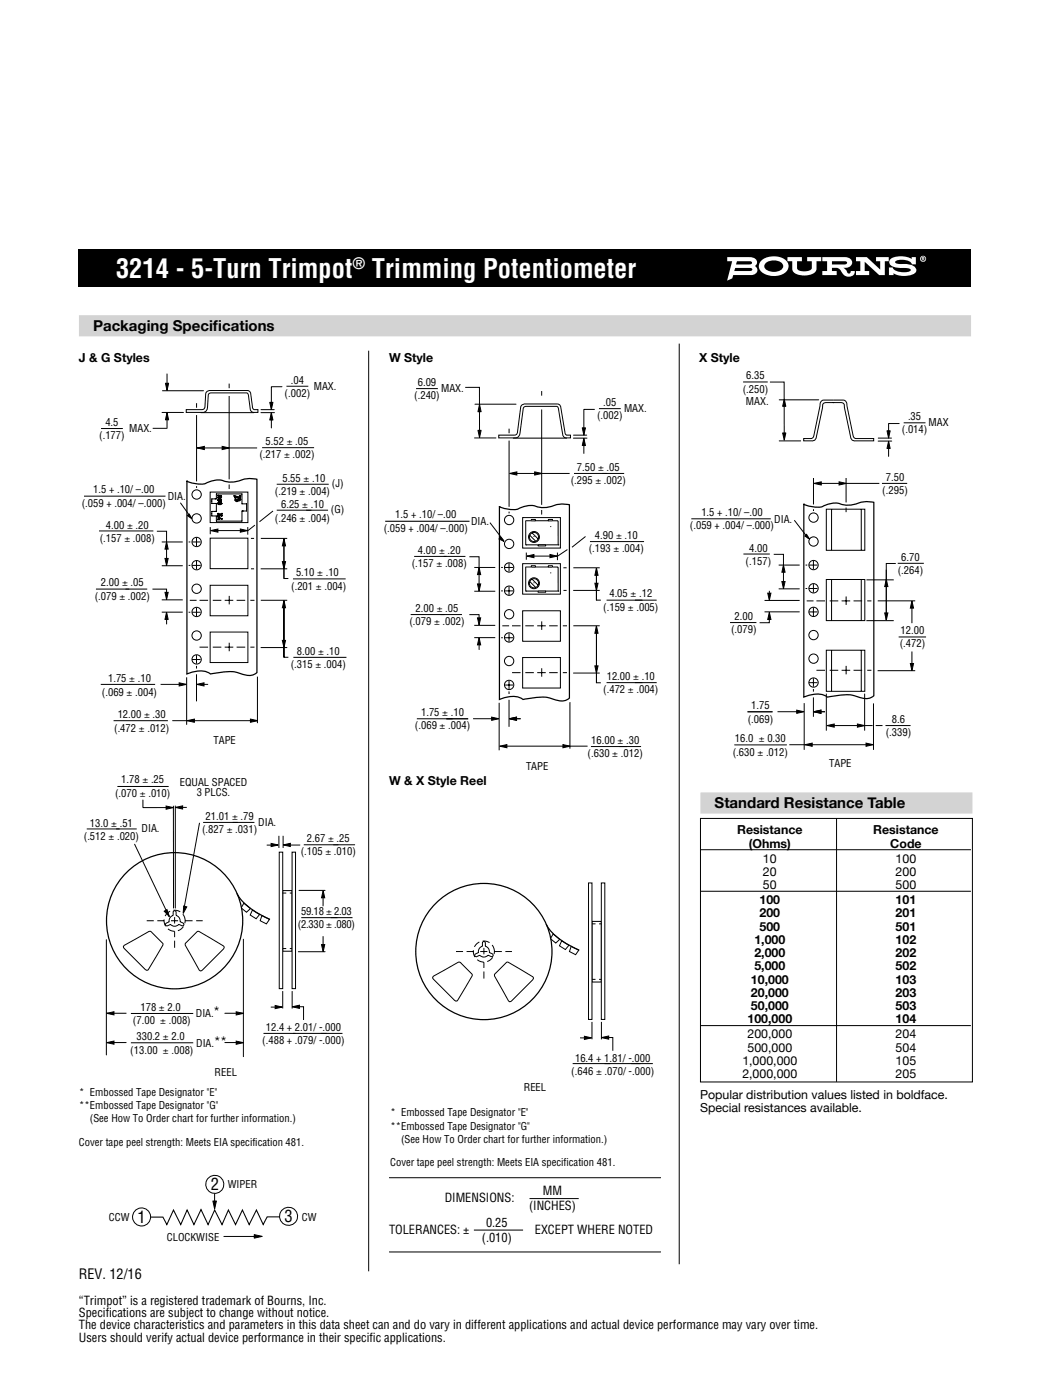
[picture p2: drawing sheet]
<svg xmlns="http://www.w3.org/2000/svg" width="210mm" height="279mm" viewBox="0 0 210 279" stroke-linecap="round" stroke-linejoin="round" font-family="sans-serif">
<path d="M15.7 49.7h178.1v7.5h-178.1z" fill="#000"/>
<g fill="#fff">
<path d="M15.7 69.8h54.3v3.6h-54.3z"/>
<path d="M77.6 69.8h54.3v3.6h-54.3z"/>
<path d="M139.5 69.8h54.3v3.6h-54.3z"/>
</g>
<path d="M56.4 177.7h1.9v12.1h-1.9zM48.7 180.2l1.3 1.1-.8 .8-1.1-.9z" fill="none" stroke="#000" stroke-width=".2"/>
<circle cx="34.8" cy="183.8" r="13.6" fill="#fff"/>
<g fill="none" stroke="#000" stroke-width=".25">
<path d="M47.3 178.3a8.4 8.4 0 0 0 3.7 3.7l2.9 1.5"/>
<circle cx="34.8" cy="183.8" r="13.6"/>
</g>
<path d="M24.8 188.7l3.6-2.1a2.31 2.31 0 0 1 1.7-.7l2.3 2.3 .1 .4-2.7 4.5-.4 .5-.4-.1-4.2-4.2-.2-.3zM34.1 183.8h1.4M34.7 181.8l.4 .1v.8a1.07 1.07 0 0 1 .8 1.2l.8 .4v.3l-.3 .2-.7-.3a1.09 1.09 0 0 1-1.7 0l-.7 .3-.3-.2 .1-.3 .7-.4a1.09 1.09 0 0 1 .8-1.2v-.7zM34.8 183v1.3M37.1 188.1l2.2-2.1 .4-.1 4.5 2.7 .5 .4-.1 .4-4.5 4.4-.3-.2-2.1-3.6a2.31 2.31 0 0 1-.7-1.7zM50.4 181.6l1.4 .9-.7 .9-1.2-.8zM52.3 182.7l1.5 .8-.6 .9-1.3-.6z" fill="none" stroke="#000" stroke-width=".2"/>
<g fill="none" stroke="#000" stroke-width=".2" stroke-dasharray="1.4 .7 1.4 .7 1.4 .7" stroke-linecap="butt">
<path d="M29.3 183.8h3.4M34.8 189.1v-3.2M37 183.8h3.4"/>
<circle cx="34.8" cy="183.8" r="2.1"/>
</g>
<g fill="#fff" stroke="#000" stroke-width=".2">
<path d="M55.7 170.1h.7v27.2h-.7z"/>
<path d="M58.3 170.1h.7v27.2h-.7z"/>
</g>
<path d="M56.4 178.2h1.9M56.4 189.3h1.9" fill="none" stroke="#000" stroke-width=".2" stroke-dasharray=".7 .7 .7 .7 .7 .7" stroke-linecap="butt"/>
<path d="M37.3 95.9a5 5 0 0 0 4.7 .2 4 4 0 0 1 3 0 6.6 6.6 0 0 0 3.9-.5l1.4-.1 1 .1v38.6a3.6 3.6 0 0 1-3.8 .1 14.3 14.3 0 0 0-5.5 .2 4.8 4.8 0 0 0-4.6 0h-.1zM99.7 101a5 5 0 0 0 4.7 .1 4 4 0 0 1 3 .1 6.6 6.6 0 0 0 3.9-.5l1.3-.1 1 .1v38.6a3.6 3.6 0 0 1-3.8 0 14.3 14.3 0 0 0-5.4 .3 4.8 4.8 0 0 0-4.6-.1l-.1 .1z" fill="none" stroke="#000" stroke-width=".25"/>
<g fill="none" stroke="#000" stroke-width=".2">
<path d="M32.4 78h8.2M33 76.5h.7l-.4 1.4zM33.3 74.6v3.3M45.7 76.6v.9M45.7 79v16.7M56.3 77.2h-2.1v4.5M92.8 77.3h2.9v8.9M108.1 78v1M30.5 85.5h2.8M32.3 82.3h4.3M33.3 82.4v3.1M33.3 82.4l.4 1.4h-.7z"/>
<path d="M37.2 81.8l3.4-.1 .3-.4 .1-2.7a.81 .81 0 0 1 .9-.7h7.4a.67 .67 0 0 1 .7 .6l.5 3 .2 .3h.8v.5h-.8l-.6-.3-.5-2.6a.81 .81 0 0 0-.3-1h-7.2l-.4 .1-.1 .3-.2 2.5-.2 .6-.3 .3-3.7 .1zM39.2 80.5v.9M39.2 82.8v13.3M39.2 97v.4M39.3 89.4l1.5-.3v.6zM39.5 89.4h11.8M40.1 82.4h10.6M41.9 98.2h7.6v6.1h-7.6zM43.2 98.6h5.1v2h.9v1.4h-.9v2h-5.1v-1h-.9v-.9h.9v-1.6h-.9v-.9h.9zM43.5 99.8h.1M43.5 99.8l.2 .2h.3M43.5 99.4h.1"/>
<path d="M43.5 98.8h.1M43.5 98.8v.6M43.5 99.4h.2M43.5 98.8h.2M43.7 99.9h.1M43.7 99.9v-.2h.3v.2M43.7 99.9h.3M43.7 99.4h.1M43.7 99h.1M43.7 99v.4M43.7 98.8l.4 .4M43.7 99.5h.1"/>
<path d="M43.7 99.5l.5 .1v.2l-.2 .2M43.7 99.5l-.2 .3M44 99.9h.1M44 99h.1M44 99v-.2l.2 .2-.1 .4-.4-.4M44 99l.1 .2M44.1 99.2h.1M44.3 89.1l1.5 .3-1.5 .3zM45.7 96.7v.9M46.7 98.9h.1M46.7 98.9l1.1 .3M46.7 98.9v.2"/>
<path d="M46.7 99.1h.1M46.7 99.1l.2 .1M46.9 99.2h.1M46.9 99.8h.1M46.9 99.2v.6M47.1 99.2h.1M47.1 99.7h.1M47.1 99.2l.3 .1M47.1 99.2v.5M47.4 99.7l-.1 .2-.2-.1M47.4 99.7h.1M47.4 99.3h.1"/>
<path d="M47.4 99.3v.4M47.6 99.3h.1M47.6 99.3l.2 .1v.3h-.2M47.6 99.3v.4M47.8 98.9h.1M47.8 99.2h.1M47.8 98.9l.2 .1M47.8 98.9v.3M48 99.7h.1M48 99h.1M48 99.7l-.2 .2h-.2l-.3 .2h-.2l-.2-.3M48 99v.7"/>
<path d="M52.1 82.4h2.7M52.1 81.8h2.6M53.8 80.3h.7l-.3 1.4zM54.2 82.4l.3 1.4h-.7zM54.2 82.5v2.9M94.7 87.4h4.3M94.8 80.7h8.2M95.4 85.9h.6l-.3 1.4zM95.7 80.7l.3 1.5h-.6zM101.6 85.5v1M101.6 87.9v13.3M101.7 94.5l1.4-.3v.6z"/>
<path d="M101.8 94.5h11.9M102.4 87.4h10.7M104.1 80.9l.6-.3h6.5a.67 .67 0 0 1 .7 .6l.9 5.4 .3 .2h.7v.6l-1.1-.1-.4-.4-.8-4.8a.87 .87 0 0 0-.4-1h-6.1l-.4 .1-.2 .3-.6 4.9-.2 .6-.6 .4h-3.5v-.6h3.1l.6-.2zM106.7 94.2l1.4 .3-1.4 .3zM108.1 81.7v19.1M114.4 87.4h2.7M114.5 86.8h2.6M116.2 85.4h.6l-.3 1.4zM116.5 87.5l.3 1.4h-.6zM116.5 87.6v2.9M118.6 81.7h-2.1v5.1M30.4 117.6h2.8v1.3"/>
<path d="M31.3 106h1.9v6.2M32.3 112.9h4.2M32.3 108.2h4.2M32.3 119.7h4.2M32.9 111.4h.7l-.4 1.5zM32.9 118.2h.7l-.4 1.5zM33.2 108.1l.4 1.5h-.7zM36 100.3l2.3 3.2M37.4 102.9l.4-.3 .5 .9zM37.6 108.2h.4M37.6 112.8h.4M37.9 119.8h1.3"/>
<path d="M38.3 108.2h1.7M38.3 112.8h1.7M39.2 107.3v1.7M39.2 112v1.6M39.8 119.8h1.7M41.9 116.8h7.6v6.1h-7.6zM41.9 107.4h7.6v6.1h-7.6zM42 105.2v1.4M42 105.9l1.5-.3v.6zM42.5 119.8h1.7M43.1 105.9h5.4M43.5 103.1h.1"/>
<path d="M43.5 103.6h.1M43.5 103h.1M43.5 102.9h.1M43.5 102.6h.1M43.5 102.5h.1M43.5 100.4h.1M43.5 100.5h.1M43.5 100.4l.2-.2v.3M43.5 103h.7M43.5 103.6h.2M43.5 103.1l.7 .4M43.5 100.4v.1"/>
<path d="M43.5 102.5v.1M43.5 102.9v.1M43.5 103.1v.5M43.5 102.9h.3M43.5 102.6l.3 .2M43.5 102.5l.4 .2M43.7 103.6h.1M43.7 103.3h.1M43.7 100.5h.1M43.7 103.3v.3M43.7 103.3l.5 .3M43.8 102.9h.1"/>
<path d="M43.8 102.8h.1M43.8 100.4h.1M43.8 100.4l-.1 .1M43.8 102.8v.1M43.9 102.7h.1M43.9 102.8h.1M43.9 102.9h.1M43.9 100.4h.1M43.9 100.5h.1M43.9 102.9h.3M43.9 100.4v.1M43.9 102.8v.1"/>
<path d="M44 100h.1M44.1 100.4h.1M44.1 100.4l-.1-.2 .2 .3M44.1 100.4l-.1 .1h-.1M44.2 103.6h.1M44.2 103.5h.1M44.2 102.9h.1M44.2 103h.1M44.2 102.5h.1M44.2 102.6h.1M44.2 100.5h.1M44.2 100.5a.5 .5 0 0 1-.7 0"/>
<path d="M44.2 102.5v.1M44.2 102.9v.1M44.2 103.5v.1M44.2 102.5l-.3 .2M44.2 102.6l-.3 .2M44.8 119.8h1.8M45.7 118.9v1.7M47.2 119.8h1.7M48 105.6l1.4 .3-1.4 .3zM49.4 105.2v1.5M50 119.8h.8M50.1 107.4h.6"/>
<path d="M50.1 113.5h.6M50.9 104.8l-1.4 1.1M52 113.5h5.3M52 119.8h5.3M52 107.4h5.3M54.5 102l-2.7 2.1M56.4 112.1h.6l-.3 1.4zM56.7 115.5v-8v8h.8M56.7 119.9l.3 1.4h-.6zM56.7 107.5l.3 1.4h-.6zM76.9 104h16.8zM76.9 104h16.8"/>
<path d="M93.7 111.1h1.9v6.2M94.7 118h4.1M94.7 113.2h4.1M95.3 116.5h.6l-.3 1.5zM95.6 113.2l.3 1.5h-.6zM97.8 104.3l2.8 3.6M99.9 107.2l.7 .8-1-.4zM100 113.2h.4M100 117.9h.4M100.7 113.3h1.7M100.7 117.9h1.7M101.6 112.4v1.7"/>
<path d="M101.6 117v1.7M101.6 102.1v.4M104.3 112.5h7.5v6.1h-7.5zM104.3 103.3h7.5v6.1h-7.5zM104.9 104v4.7M104.9 113.2v4.8M104.9 103.9h1.1v-.2h.8v.2h2.6v-.2h.9v.2h1.1v4.8M104.9 113.2h1.1v-.3h.8v.3h2.6v-.3h.9v.3h1.1v4.7M104.9 108.7h.1M104.9 118h.1M104.9 118h6.5M104.9 108.7h6.5"/>
<path d="M105 110.3v1.4M105.1 111l1.5-.3v.6zM105.7 106.8l1.2 1.2M105.7 116.1l1.2 1.1M106 104h.8M106 113.2h.8M106.2 111h4.1M106.2 106.4l1.2 1.2M106.2 115.6l1.2 1.2M106.6 107v.2M106.6 116.2v.2M107.3 109h1.6"/>
<path d="M107.3 118.2h1.6M107.4 108.7v.3M107.4 117.9v.3M108.1 101.8v.9M108.9 108.7v.2M108.9 117.9v.3M109.4 104h.8M109.4 113.2h.8M109.8 110.7l1.4 .3-1.4 .3zM109.8 105.1h.1M109.8 114.3h.1M111.2 110.3v1.5"/>
<path d="M111.4 108.7h.1M111.4 118h.1M112.4 113.3h.7M112.5 117.8h.6M113.2 109.7l-1.9 1.3M114.4 117.8h5.3M114.4 113.3h5.3M116.9 107.1l-2.8 2.1M118.7 116.4h.7l-.4 1.4zM119 119.8v-6.4v6.4h.9M119 113.4l.4 1.4h-.7zM32 136.6h5.1"/>
<path d="M32.3 122.2h4.2M33.2 122.2l.4 1.4h-.7zM33.3 123.3v1.3M35.8 136.3l1.4 .3-1.4 .3zM37.3 135.2v9.5M37.6 122.2h.4M38.3 122.2h1.7M38.3 131.6h1.7M39.2 121.3v1.7M39.2 130.7v1.7M39.2 132.9v.5M39.2 134.6v5.4"/>
<path d="M39.3 136.6l1.4-.3v.6zM39.4 136.6h2.1M39.8 129.2h1.7M41.9 126.1h7.6v6.1h-7.6zM42.5 129.2h1.7M44.8 129.2h1.8M45.7 128.3v1.7M47.2 129.2h1.7M50 129.2h.8M51.4 135v9.3M52 129.2h5.3M56.4 127.8h.6l-.3 1.4z"/>
<path d="M56.7 131.2v-11.4v11.4h.8M93.7 122.7h1.9v1.3M94.7 127.3h4.1M94.7 124.8h4.1M95.3 123.3h.6l-.3 1.4zM95.6 127.3l.3 1.4h-.6zM95.6 128.4v1.3M100 127.3h.4M100.2 124.9h1.4M100.7 127.3h1.7M100.7 136.7h1.7M101.6 126.4v1.7"/>
<path d="M101.6 135.8v1.7M101.6 138v.5M101.6 139.7v5.4M102.2 134.2h1.7M102.2 124.9h1.7M104.3 131.2h7.5v6.1h-7.5zM104.3 121.9h7.5v6.1h-7.5zM104.8 134.2h1.7M104.8 124.9h1.7M107.2 134.2h1.7M107.2 124.9h1.7M108.1 124v1.7"/>
<path d="M108.1 133.4v1.7M109.6 134.2h1.7M109.6 124.9h1.7M112.3 134.2h.9M112.3 124.9h.9M114.4 134.3h5.3M114.4 124.9h5.3M118.7 132.9h.7l-.4 1.4zM119 136.3v-11.4v11.4h.9M119 124.9l.4 1.5h-.7zM28.5 159.7v1.5h6M34.4 143.8h17"/>
<path d="M37.4 143.8l1.4-.3v.6zM50 143.5l1.4 .3-1.4 .3zM89.1 143.4h4.3M94.4 143.4h5M98.1 143.1l1.5 .3-1.5 .4zM99.6 140.3v9.4M99.7 148.9l1.5-.3v.6zM100.3 148.9h17M101.6 143.4l1.5-.3v.7zM101.8 143.4h2.1M112.3 148.6l1.5 .3-1.5 .3zM113.7 140.1v9.3"/>
<path d="M26.9 168.5l6.8 14.4M33.2 160.9l1.4 .3-1.4 .3zM34.6 160.9v20.3M35 160.8v20.4M35 161.1l1.4-.3v.7zM37.2 161.1h-2.1M39.8 164.2l-3.2 17.9M53.2 168.7h2.1M54.1 168.3l1.4 .3-1.4 .4zM55.7 166.8v2.4M56.5 166.8v2.4M56.5 168.6l1.4-.3v.6z"/>
<path d="M56.6 168.6h3.3M59.7 177.7h5.2M64.5 179v1.8M64.5 177.7l.3 1.5h-.6zM21.2 187.5v23M32.8 181.9l.5-.4 .5 1.4zM36.7 180.8l.6 .2-.7 1.3zM48.6 187.4v23.5M56.4 197.8v3.5M58.3 197.8v3.5M59.5 189.9h5.4M64.2 188.5h.6l-.3 1.5z"/>
<path d="M64.5 186.9v2.2M110.4 186.4l1.3 1.1-.8 .7-1.1-.9zM118.1 183.9h1.9v12.1h-1.9zM21.3 202.2l1.4-.3v.6zM21.3 208.1l1.4-.3v.6zM21.3 202.2h3.9M21.3 208.1h3.9M44.9 202.2h3.6M44.9 208.1h3.6M47.1 201.9l1.5 .3-1.5 .4zM47.1 207.8l1.5 .3-1.5 .3zM54 201h2.2"/>
<path d="M54.9 200.7l1.5 .3-1.5 .3zM58.3 200.9l1.5-.3v.6zM58.5 200.9h2.1v2.7"/>
<circle cx="39.2" cy="98.7" r=".93"/>
<circle cx="39.2" cy="108.2" r=".93"/>
<circle cx="39.2" cy="112.8" r=".93"/>
<circle cx="39.2" cy="103.5" r=".93"/>
<circle cx="39.2" cy="117.5" r=".93"/>
<circle cx="101.6" cy="103.8" r=".93"/>
<circle cx="101.6" cy="108.6" r=".93"/>
<circle cx="101.6" cy="117.9" r=".93"/>
<circle cx="101.6" cy="113.3" r=".93"/>
<circle cx="106.6" cy="116.4" r="1.09"/>
<circle cx="106.6" cy="107.2" r="1.09"/>
<circle cx="106.6" cy="107.2" r=".92"/>
<circle cx="106.6" cy="116.4" r=".92"/>
<circle cx="39.2" cy="122.1" r=".93"/>
<circle cx="39.2" cy="131.6" r=".93"/>
<circle cx="39.2" cy="126.8" r=".93"/>
<circle cx="101.6" cy="131.9" r=".93"/>
<circle cx="101.6" cy="136.7" r=".93"/>
<circle cx="101.6" cy="122.6" r=".93"/>
<circle cx="101.6" cy="127.2" r=".93"/>
</g>
<g fill="#000">
<path d="M33 76.5h.7l-.4 1.4zM33.3 82.4l.4 1.4h-.7zM39.3 89.4l1.5-.3v.6zM44.3 89.1l1.5 .3-1.5 .3zM53.8 80.3h.7l-.3 1.4zM54.2 82.4l.3 1.4h-.7zM95.7 80.7l.3 1.5h-.6zM95.4 85.9h.6l-.3 1.4zM101.7 94.5l1.4-.3v.6zM106.7 94.2l1.4 .3-1.4 .3zM116.2 85.4h.6l-.3 1.4zM116.5 87.5l.3 1.4h-.6z"/>
<path d="M32.9 111.4h.7l-.4 1.5zM32.9 118.2h.7l-.4 1.5zM33.2 108.1l.4 1.5h-.7zM37.4 102.9l.4-.3 .5 .9zM42 105.9l1.5-.3v.6zM48 105.6l1.4 .3-1.4 .3zM56.4 112.1h.6l-.3 1.4zM56.7 107.5l.3 1.4h-.6zM95.3 116.5h.6l-.3 1.5zM95.6 113.2l.3 1.5h-.6zM99.9 107.2l.7 .8-1-.4zM105.1 111l1.5-.3v.6z"/>
<path d="M109.8 110.7l1.4 .3-1.4 .3zM118.7 116.4h.7l-.4 1.4zM119 113.4l.4 1.4h-.7zM33.2 122.2l.4 1.4h-.7zM35.8 136.3l1.4 .3-1.4 .3zM39.3 136.6l1.4-.3v.6zM56.4 127.8h.6l-.3 1.4zM56.7 119.9l.3 1.4h-.6zM95.3 123.3h.6l-.3 1.4zM95.6 127.3l.3 1.4h-.6zM118.7 132.9h.7l-.4 1.4zM119 124.9l.4 1.5h-.7z"/>
<path d="M37.4 143.8l1.4-.3v.6zM50 143.5l1.4 .3-1.4 .3zM98.1 143.1l1.5 .3-1.5 .4zM99.7 148.9l1.5-.3v.6zM101.6 143.4l1.5-.3v.7zM112.3 148.6l1.5 .3-1.5 .3zM33.2 160.9l1.4 .3-1.4 .3zM35 161.1l1.4-.3v.7zM54.1 168.3l1.4 .3-1.4 .4zM56.5 168.6l1.4-.3v.6zM64.5 177.7l.3 1.5h-.6zM32.8 181.9l.5-.4 .5 1.4z"/>
<path d="M36.7 180.8l.6 .2-.7 1.3zM64.2 188.5h.6l-.3 1.5zM21.3 202.2l1.4-.3v.6zM21.3 208.1l1.4-.3v.6zM47.1 201.9l1.5 .3-1.5 .4zM47.1 207.8l1.5 .3-1.5 .3zM54.9 200.7l1.5 .3-1.5 .3zM58.3 200.9l1.5-.3v.6z"/>
</g>
<g fill="#000" stroke="#000" stroke-width=".2">
<path d="M57.2 77.1h4.3zM83 77.6h4.4zM16.8 99h16.2zM20.2 85.5h4.3zM52.3 89.3h10.4zM55.2 96.6h10.4zM114.6 94.5h6.5zM119.5 81.6h4.4zM120.2 94.5h4.4zM19.1 117.6h6.7zM19.8 106h10.8zM25 117.6h4.4z"/>
<path d="M55.2 101.8h6.9zM58.5 115.5h10.5zM61.1 101.8h4.4zM82.7 111h6.4zM88.5 111h4.4zM117.7 108.1h10.8zM121.1 119.8h7.1zM126.7 119.8h4.4zM20.1 136.6h10.9zM58.5 131.2h10.6zM82 122.6h6.8zM87.8 122.6h4.4z"/>
<path d="M121.1 136.2h7.1zM126.7 136.2h4.4zM22.7 143.8h10.8zM23.4 157h6.7zM29.3 157h4.4zM83.2 143.4h7.2zM117.9 149h7.2zM123.6 149h4.3zM17.3 165.4h6.6zM23.2 165.4h4.1zM40.5 164.1h6.9zM46.4 164.1h4.4z"/>
<path d="M60.6 168.6h6.9zM66.5 168.6h4.4zM60.1 183.1h7.3zM66 183.1h4.4zM26.1 202.3h12.5zM26.1 208.1h12.5zM52.6 206.2h6.4zM58.5 206.2h6.7zM64 206.2h4.4z"/>
</g>
<circle cx="96.6" cy="189.9" r="13.6" fill="#fff"/>
<g fill="none" stroke="#000" stroke-width=".25">
<path d="M109 184.4a8.4 8.4 0 0 0 3.7 3.7l2.9 1.5"/>
<circle cx="96.6" cy="189.9" r="13.6"/>
</g>
<path d="M86.5 194.8l3.7-2a2.3 2.3 0 0 1 1.6-.7l2.3 2.3 .1 .3-2.6 4.6-.5 .5-.4-.2-4.2-4.2-.2-.2zM95.8 189.9h1.5M96.4 187.9l.4 .1 .1 .8a1.07 1.07 0 0 1 .7 1.3l.8 .4v.3l-.2 .1-.8-.3a1.09 1.09 0 0 1-1.6 0l-.8 .3-.2-.1v-.3l.7-.5a1.09 1.09 0 0 1 .8-1.2v-.6zM96.6 189.2v1.3M98.8 194.3l2.2-2.2 .4-.1 4.5 2.7 .6 .5-.2 .4-4.5 4.3-.3-.1-2.1-3.7a2.31 2.31 0 0 1-.7-1.7zM112.1 187.8l1.4 .9-.7 .8-1.1-.7zM114 188.9l1.5 .7-.6 .9-1.3-.6z" fill="none" stroke="#000" stroke-width=".2"/>
<g fill="none" stroke="#000" stroke-width=".2" stroke-dasharray="1.4 .7 1.4 .7 1.4 .7" stroke-linecap="butt">
<path d="M91 189.9h3.4M96.6 195.3v-3.3M98.7 189.9h3.5"/>
<circle cx="96.6" cy="189.9" r="2.1"/>
</g>
<g fill="#fff" stroke="#000" stroke-width=".2">
<path d="M117.5 176.2h.6v27.3h-.6z"/>
<path d="M120 176.2h.7v27.3h-.7z"/>
</g>
<path d="M118.1 195.5h1.9M118.1 184.4h1.9" fill="none" stroke="#000" stroke-width=".2" stroke-dasharray=".7 .7 .7 .7 .7 .7" stroke-linecap="butt"/>
<g fill="none" stroke="#000" stroke-width=".2">
<path d="M153.7 76.3l2.8-.1v10.6M155.5 79.8h7.9M156.5 79.6l.3 1.5h-.6zM155.5 88h4.3M156.2 86.4h.6l-.3 1.4zM162.3 95.4v5.3M162.5 96.5l1.4-.3v.6zM162.6 96.5h12.9M166.2 80.3h1.5l.7 .3 1.3 6.5 .4 .8 .4 .1h3.9v-.5h-3.5a.64 .64 0 0 1-.7-.6l-1.2-6.4a.83 .83 0 0 0-.7-.7h-3.9a1.02 1.02 0 0 0-.8 1.2l-1.2 5.9a.64 .64 0 0 1-.6 .6h-1.4v.5h1.9l.5-.4 1.5-7 .6-.3h1.5M167.5 96.2l1.4 .3-1.4 .3zM168.9 95.4v4.9M175.3 88h2.7"/>
<path d="M175.3 87.4h2.6M177 86h.7l-.4 1.4zM177.3 88.1l.4 1.4h-.7zM177.3 88.2v2.9M179.5 84.5h-2.2v2.9M152.6 119.8h7M153.2 118.4h.7l-.4 1.4zM153.5 117.9v1.3M154.4 110.6h2v6.2M155.4 117.5h4.2M155.4 112.8h4.2M156 116.1h.7l-.3 1.4z"/>
<path d="M156.4 112.8l.3 1.4h-.7zM158.5 103.8l2.8 3.7M160.6 107l.4-.4 .6 1zM160.8 112.8h.3M160.8 117.4h.3M161 119.9h1.4M161.4 112.8h1.7M161.4 117.4h1.7M162.3 111.9v1.7M162.3 116.6v1.7M162.3 101.6v.4M162.9 119.9h1.7"/>
<path d="M164.9 101.6h7.7v8.2h-7.7zM164.9 115.7h7.7v8.2h-7.7zM165.6 119.9h1.7M166 101.6v8.2M166 115.6v8.2M168 119.9h1.7M168.9 101.3v.9M168.9 119v1.7M170.3 119.9h1.8M171.9 101.6v8.2M171.9 115.6v8.2M172.9 115.7h5.5"/>
<path d="M173.1 119.9h.8M175.2 119.9h7.5M176.9 115.6l.3 1.5h-.6zM178.8 112.5h-1.9v11.3v-10.1M182 119.9l.3 1.5h-.6zM152.6 122.1h7M153.5 122.9v1.4h-1.9M153.5 122.2l.4 1.4h-.7zM161.4 122.1h1.7M161.4 136.2h1.7M162.3 137.5v.5M162.3 139.2v3.8"/>
<path d="M162.3 121.2v1.7M162.3 135.4v1.7M162.9 133.8h1.7M164.9 129.8h7.7v8.2h-7.7zM164.9 138.4v7.4M165.6 133.8h1.7M166 129.8v8.1M168 133.8h1.7M168.9 132.9v1.7M170.3 133.8h1.8M171.9 129.8v8.1M172.6 138.4v7.4"/>
<path d="M172.9 123.9h5.5M173.1 133.8h.8M175.1 133.9h7.6M176.6 122.3h.6l-.3 1.5zM181.7 132.4h.6l-.3 1.5zM182 120.4v4M182 130v3M149.2 142.1h5M155.2 142h5M157.5 148.6h15.9M159 141.7l1.4 .3-1.4 .4zM160.5 140.3v9.4"/>
<path d="M160.7 148.6l1.4-.3v.6zM162.4 142l1.4-.3v.7zM162.5 142h2.2M165 144.8l1.5-.3v.6zM165.8 144.8h8.4M171.1 144.5l1.5 .3-1.5 .3zM172.8 148.3l1.5 .3-1.5 .3zM174.3 140.4v9.3M174.8 144.8h1.3M115.8 207.1h2.1M116.6 206.8l1.5 .3-1.5 .3zM118.1 203.9v3.5"/>
<path d="M120 203.9v3.5M120 207.1l1.5-.3v.6zM120.2 207.1h2.1v2.6"/>
<circle cx="162.4" cy="112.8" r=".93"/>
<circle cx="162.4" cy="117.4" r=".93"/>
<circle cx="162.4" cy="103.3" r=".93"/>
<circle cx="162.4" cy="108.1" r=".93"/>
<circle cx="162.4" cy="126.7" r=".93"/>
<circle cx="162.4" cy="131.4" r=".93"/>
<circle cx="162.4" cy="136.2" r=".93"/>
<circle cx="162.4" cy="122.1" r=".93"/>
</g>
<g fill="#000">
<path d="M156.5 79.6l.3 1.5h-.6zM156.2 86.4h.6l-.3 1.4zM162.5 96.5l1.4-.3v.6zM167.5 96.2l1.4 .3-1.4 .3zM177 86h.7l-.4 1.4zM177.3 88.1l.4 1.4h-.7zM153.2 118.4h.7l-.4 1.4zM156 116.1h.7l-.3 1.4zM156.4 112.8l.3 1.4h-.7zM160.6 107l.4-.4 .6 1zM176.9 115.6l.3 1.5h-.6zM153.5 122.2l.4 1.4h-.7z"/>
<path d="M176.6 122.3h.6l-.3 1.5zM181.7 132.4h.6l-.3 1.5zM182 119.9l.3 1.5h-.6zM159 141.7l1.4 .3-1.4 .4zM160.7 148.6l1.4-.3v.6zM162.4 142l1.4-.3v.7zM165 144.8l1.5-.3v.6zM171.1 144.5l1.5 .3-1.5 .3zM172.8 148.3l1.5 .3-1.5 .3zM116.6 206.8l1.5 .3-1.5 .3zM120 207.1l1.5-.3v.6z"/>
</g>
<g fill="#000" stroke="#000" stroke-width=".2">
<path d="M148.3 76.2h4.9zM176 96.5h5.1zM180.4 84.4h4.3zM138 103.5h15.8zM148.4 110.6h5.2zM179.2 112.4h5.2zM145.7 124.2h5.3zM179.3 127.1h5.5zM146.6 148.7h10.4zM176.7 144.8h5zM114.3 212.3h7.5zM120.6 212.3h7.2z"/>
<path d="M125.9 212.3h4.4z"/>
</g>
<path d="M160.4 100.5a5 5 0 0 0 4.7 .2 4 4 0 0 1 3 0 6.6 6.6 0 0 0 4-.5l1.3-.1 1 .2v38.5a3.6 3.6 0 0 1-3.8 .1 14.3 14.3 0 0 0-5.5 .2 4.8 4.8 0 0 0-4.5 0h-.2z" fill="none" stroke="#000" stroke-width=".25"/>
<path d="M56 242.9h-2.7l-.8 1.5-1.3-2.9-1.5 2.9-1.3-2.9-1.4 2.9-1.4-2.9-1.3 2.9-1.5-2.9-1.3 2.9-1.4-3-1.4 3-1.4-2.9-1.2 2.9-1.5-2.9-1.3 2.9-.8-1.5h-2.7" fill="none" stroke="#000" stroke-width=".21"/>
<circle cx="28.3" cy="242.9" r="1.8" fill="#fff"/>
<circle cx="28.3" cy="242.9" r="1.8" fill="none" stroke="#000" stroke-width=".2"/>
<circle cx="57.6" cy="242.7" r="1.8" fill="#fff"/>
<g fill="none" stroke="#000" stroke-width=".2">
<path d="M42.5 239.7h.7l-.4 1.6zM42.8 237.8v3.1M44.7 246.8h7.3M50.7 246.4l1.6 .3-1.6 .4z"/>
<circle cx="57.6" cy="242.7" r="1.8"/>
</g>
<path d="M42.5 239.7h.7l-.4 1.6zM50.7 246.4l1.6 .3-1.6 .4z" fill="#000"/>
<circle cx="42.9" cy="236.4" r="1.8" fill="#fff"/>
<g fill="none" stroke="#000" stroke-width=".2">
<path d="M139.8 163.3h54.3v52.6h-54.3zM139.9 169.6h53.9M139.9 177.9h53.9M167 163.3v52.6M139.9 204.7h53.9M77.6 235h54.3M105.7 239.2h9.8M77.6 249.9h54.3M94.6 245.5h9.8"/>
<circle cx="42.9" cy="236.4" r="1.8"/>
</g>
<path d="M139.8 160.3h54.3" fill="none" stroke="#d1d3d4" stroke-width="4.2" stroke-linecap="butt"/>
<g fill="#fff">
<path d="M77.6 154.2h54.3v3.5h-54.3z"/>
<path d="M157.2 51.3h2.8v.8h-.9v1.4a1.59 1.59 0 0 0 1.8 .6 1.04 1.04 0 0 0 1.1-.6v-1.4h-.9v-.8h2.8v.8h-.9v1.5a2.1 2.1 0 0 1-2.4 1.4 2.91 2.91 0 0 1-2.4-.9l-.1-2h-.9z"/>
<path d="M170.8 51.3h2.2l2.7 2.5v-1.7h-.9v-.8h2.6v.8h-.8v2.8h-1.1l-2.9-2.7v1.9h.9v.8h-2.7v-.8h.9v-2h-.9z"/>
<path d="M177.9 51.6a4.5 4.5 0 0 1 4 .1v-.4h.9v1.5h-.8a2.21 2.21 0 0 0-2.7-.9l-.6 .3v.2l.5 .3h1a2.68 2.68 0 0 1 2.6 .9 .91 .91 0 0 1-.8 1.2 4.4 4.4 0 0 1-3.7-.3v.4h-.9v-1.5h.8a2.17 2.17 0 0 0 2.2 .9l1.1-.1 .3-.3a2.62 2.62 0 0 0-2.3-.4 2.54 2.54 0 0 1-1.9-.8l-.1-.4 .1-.4z"/>
<path d="M184.1 51.4v.2h.2v-.1zM184 51.3l.4 .1v.3l.1 .3h-.2l-.1-.3-.1 .3h-.1zM183.8 51.6a.47 .47 0 0 0 .9 0 .47 .47 0 0 0-.9 0zM183.6 51.7a.61 .61 0 0 1 1.2 0 .61 .61 0 0 1-1.2 0z"/>
<path d="M146.7 53.5h3h.3l.1 .3-.1 .2-.5 .1h-3zM147.1 52.1h2.6l.4 .3-.2 .3-.4 .1h-2.6zM145.1 51.3v.8h1l-1 3.9 1-.4 .2-.7h3.6a.99 .99 0 0 0 1.2-.6 .99 .99 0 0 0-.4-1.2 .93 .93 0 0 0 .4-1.1 .93 .93 0 0 0-.9-.6z"/>
<path d="M152.9 52.5a2.59 2.59 0 0 1 3.3 .3 1.1 1.1 0 0 1-1.2 1.4 2 2 0 0 1-2.5-1.1zM152 51.9a1.58 1.58 0 0 0-.5 1.6 1.58 1.58 0 0 0 1.1 1.2 3.8 3.8 0 0 0 4.5-.7 1.72 1.72 0 0 0-1.3-2.6 4.2 4.2 0 0 0-3.8 .5z"/>
<path d="M166 52.1h2.6l.5 .3-.2 .3-.4 .1h-2.5zM164.1 51.3v.8h1v2h-1v.8h2.9v-.8h-1v-.6a1.55 1.55 0 0 1 2 .9 1.42 1.42 0 0 0 1.3 .8 1.42 1.42 0 0 0 1.3-.7v-.4h-.8l-.1 .3-.2 .2a.59 .59 0 0 1-.6-.6l-.6-.6a1.27 1.27 0 0 0 1.7-1.3 1.39 1.39 0 0 0-1.4-.8z"/>
</g>
<path d="M15.7 65h178.1" fill="none" stroke="#d1d3d4" stroke-width="4.2" stroke-linecap="butt"/>
<path d="M73.6 70v183.7M135.6 68.6v183.7" fill="none" stroke="#000" stroke-width=".2"/>
<g font-size="5.3" fill="#fff">
<text x="23.2" y="55.5">3214 - 5-Turn Trimpot</text>
<text x="74.2" y="55.5">Trimming Potentiometer</text>
</g>
<g font-size="3.3">
<text x="42.1" y="237.6">2</text>
<text x="27.4" y="244.1">1</text>
<text x="56.8" y="243.9">3</text>
</g>
<text font-size="3.1" fill="#fff" x="70.3" y="53.7">®</text>
<g font-size="3">
<text x="18.6" y="66.1">Packaging Specif</text>
<text x="42.5" y="66.1">ications</text>
<text x="142.6" y="161.3">Standard Resistance Table</text>
</g>
<g font-size="2.8">
<text x="42.6" y="203">*</text>
<text x="42.6" y="208.9">**</text>
<text x="15.7" y="255.2">REV. 12/16</text>
</g>
<g font-size="2.5">
<text x="15.7" y="72.3">J &amp; G Styles</text>
<text x="77.6" y="72.3">W Style</text>
<text x="139.5" y="72.3">X Style</text>
<text x="77.6" y="156.6">W &amp; X Style Reel</text>
<text x="147.1" y="166.5">Resistance</text>
<text x="174.3" y="166.5">Resistance</text>
<text x="149.4" y="169.1">(Ohms)</text>
<text x="152.3" y="172.1">10</text>
<text x="177.7" y="169.1">Code</text>
<text x="178.7" y="172.1">100</text>
<text x="152.3" y="174.8">20</text>
<text x="152.3" y="177.4">50</text>
<text x="178.7" y="174.8">200</text>
<text x="178.7" y="177.4">500</text>
<text x="151.6" y="180.4">100</text>
<text x="151.6" y="183.1">200</text>
<text x="151.6" y="185.7">500</text>
<text x="178.7" y="180.4">101</text>
<text x="178.7" y="183.1">201</text>
<text x="178.7" y="185.7">501</text>
<text x="150.6" y="188.4">1,000</text>
<text x="150.6" y="191">2,000</text>
<text x="178.7" y="188.4">102</text>
<text x="178.7" y="191">202</text>
<text x="149.9" y="196.3">10,000</text>
<text x="150.6" y="193.6">5,000</text>
<text x="178.7" y="193.6">502</text>
<text x="178.7" y="196.3">103</text>
<text x="149.9" y="198.9">20,000</text>
<text x="149.9" y="201.6">50,000</text>
<text x="178.7" y="198.9">203</text>
<text x="178.7" y="201.6">503</text>
<text x="149.2" y="204.2">100,000</text>
<text x="149.2" y="207.2">200,000</text>
<text x="149.2" y="209.9">500,000</text>
<text x="178.7" y="204.2">104</text>
<text x="178.7" y="207.2">204</text>
<text x="178.7" y="209.9">504</text>
<text x="148.2" y="212.5">1,000,000</text>
<text x="148.2" y="215.2">2,000,000</text>
<text x="178.7" y="212.5">105</text>
<text x="178.7" y="215.2">205</text>
<text x="139.7" y="219.3">Popular distribution values listed in boldface.</text>
<text x="139.7" y="221.9">Special resistances available.</text>
<text x="88.7" y="240">DIMENSIONS:</text>
<text x="108.3" y="238.6">MM</text>
<text x="97" y="244.8">0.25</text>
<text x="105.6" y="241.5">(INCHES)</text>
<text x="77.6" y="246.2">TOLERANCES: ±</text>
<text x="96.2" y="247.8">(.010)</text>
<text x="106.7" y="246.2">EXCEPT WHERE NOTED</text>
<text x="15.7" y="260.4">“Trimpot” is a registered trademark of Bourns, Inc.</text>
<text x="15.7" y="262.8">Specif</text>
<text x="21.1" y="262.8">ications are subject to change without notice.</text>
<text x="15.7" y="265.3">The device characteristics and parameters in this data sheet can and do vary in different applications and actual device performance may vary over time.</text>
<text x="15.7" y="267.8">Users should verify actual device performance in their specif</text>
<text x="73.8" y="267.8">ic applications.</text>
</g>
<g font-size="2.1">
<text x="58" y="76.6">.04</text>
<text x="62.6" y="77.8">MAX.</text>
<text x="83.4" y="77">6.09</text>
<text x="148.9" y="75.7">6.35</text>
<text x="56.8" y="79.2">(.002)</text>
<text x="82.7" y="79.7">(.240)</text>
<text x="88" y="78.3">MAX.</text>
<text x="119.2" y="83.7">(.002)</text>
<text x="120.4" y="81">.05</text>
<text x="124.5" y="82.3">MAX.</text>
<text x="148.2" y="78.4">(.250)</text>
<text x="148.9" y="80.8">MAX.</text>
<text x="181.2" y="83.9">.35</text>
<text x="19.8" y="87.6">(.177)</text>
<text x="21" y="85">4.5</text>
<text x="25.8" y="86.2">MAX.</text>
<text x="53" y="88.8">5.52 ± .05</text>
<text x="180" y="86.5">(.014)</text>
<text x="185.3" y="85">MAX</text>
<text x="51.8" y="91.5">(.217 ± .002)</text>
<text x="115.1" y="94">7.50 ± .05</text>
<text x="176.8" y="96">7.50</text>
<text x="16.3" y="101.1">(.059 + .004/ –.000)</text>
<text x="18.6" y="98.5">1.5 + .10/ –.00</text>
<text x="33.5" y="99.8">DIA.</text>
<text x="54.9" y="98.8">(.219 ± .004)</text>
<text x="56.1" y="101.4">6.25 ± .10</text>
<text x="56.4" y="96.2">5.55 ± .10</text>
<text x="66.2" y="97.1">(J)</text>
<text x="113.9" y="96.7">(.295 ± .002)</text>
<text x="176.1" y="98.6">(.295)</text>
<text x="21.1" y="105.5">4.00 ± .20</text>
<text x="54.9" y="104.1">(.246 ± .004)</text>
<text x="66" y="102.4">(G)</text>
<text x="76.6" y="106.1">(.059 + .004/ –.000)</text>
<text x="78.9" y="103.5">1.5 + .10/ –.00</text>
<text x="94" y="104.8">DIA.</text>
<text x="118.7" y="107.6">4.90 ± .10</text>
<text x="137.7" y="105.6">(.059 + .004/ –.000)</text>
<text x="140" y="103">1.5 + .10/ –.00</text>
<text x="154.5" y="104.3">DIA.</text>
<text x="19.9" y="108.1">(.157 ± .008)</text>
<text x="82.2" y="113.2">(.157 ± .008)</text>
<text x="83.4" y="110.6">4.00 ± .20</text>
<text x="117.5" y="110.2">(.193 ± .004)</text>
<text x="148.8" y="112.7">(.157)</text>
<text x="149.5" y="110.1">4.00</text>
<text x="179.9" y="111.9">6.70</text>
<text x="18.9" y="119.7">(.079 ± .002)</text>
<text x="20.1" y="117">2.00 ± .05</text>
<text x="58.1" y="117.7">(.201 ± .004)</text>
<text x="59.1" y="115">5.10 ± .10</text>
<text x="121.6" y="119.2">4.05 ± .12</text>
<text x="179.2" y="114.5">(.264)</text>
<text x="81.7" y="124.8">(.079 ± .002)</text>
<text x="82.9" y="122.1">2.00 ± .05</text>
<text x="120.4" y="121.9">(.159 ± .005)</text>
<text x="146.6" y="123.7">2.00</text>
<text x="59.3" y="130.6">8.00 ± .10</text>
<text x="145.9" y="126.3">(.079)</text>
<text x="179.6" y="129.2">(.472)</text>
<text x="179.7" y="126.6">12.00</text>
<text x="21.6" y="136.2">1.75 ± .10</text>
<text x="58" y="133.3">(.315 ± .004)</text>
<text x="121.1" y="135.7">12.00 ± .10</text>
<text x="20.3" y="138.8">(.069 ± .004)</text>
<text x="23.5" y="143.3">12.00 ± .30</text>
<text x="84" y="142.9">1.75 ± .10</text>
<text x="120.4" y="138.3">(.472 ± .004)</text>
<text x="149.9" y="141.5">1.75</text>
<text x="22.8" y="146">(.472 ± .012)</text>
<text x="42.6" y="148.5">TAPE</text>
<text x="82.8" y="145.6">(.069 ± .004)</text>
<text x="118" y="148.4">16.00 ± .30</text>
<text x="146.7" y="148.2">16.0 ± 0.30</text>
<text x="149.2" y="144.2">(.069)</text>
<text x="176.8" y="147">(.339)</text>
<text x="178" y="144.3">8.6</text>
<text x="105" y="153.6">TAPE</text>
<text x="117.3" y="151.1">(.630 ± .012)</text>
<text x="146.2" y="150.8">(.630 ± .012)</text>
<text x="165.5" y="153.1">TAPE</text>
<text x="23" y="159">(.070 ± .010)</text>
<text x="24.2" y="156.2">1.78 ± .25</text>
<text x="35.9" y="156.8">EQUAL SPACED</text>
<text x="39.3" y="159">3 PLCS.</text>
<text x="16.7" y="167.7">(.512 ± .020)</text>
<text x="18" y="165.1">13.0 ± .51</text>
<text x="28.3" y="166.1">DIA.</text>
<text x="40.3" y="166.3">(.827 ± .031)</text>
<text x="41" y="163.7">21.01 ± .79</text>
<text x="51.5" y="164.8">DIA.</text>
<text x="60" y="170.7">(.105 ± .010)</text>
<text x="61.3" y="168">2.67 ± .25</text>
<text x="59.5" y="185.3">(2.330 ± .080)</text>
<text x="60.1" y="182.6">59.18 ± 2.03</text>
<text x="28" y="201.8">178 ± 2.0</text>
<text x="39.1" y="203">DIA.</text>
<text x="26.5" y="204.4">(7.00 ± .008)</text>
<text x="27.2" y="207.6">330.2 ± 2.0</text>
<text x="39.2" y="208.9">DIA.</text>
<text x="52.3" y="208.3">(.488 + .079/ -.000)</text>
<text x="53" y="205.7">12.4 + 2.01/ -.000</text>
<text x="26" y="210.3">(13.00 ± .008)</text>
<text x="42.8" y="214.7">REEL</text>
<text x="114" y="214.5">(.646 ± .070/ -.000)</text>
<text x="114.8" y="211.9">16.4 + 1.81/ -.000</text>
<text x="15.8" y="218.7">* Embossed Tape Designator &quot;E&quot;</text>
<text x="15.8" y="221.3">**Embossed Tape Designator &quot;G&quot;</text>
<text x="104.5" y="217.7">REEL</text>
<text x="17.9" y="224">(See How To Order chart for further information.)</text>
<text x="77.9" y="222.8">* Embossed Tape Designator &quot;E&quot;</text>
<text x="77.9" y="225.4">**Embossed Tape Designator &quot;G&quot;</text>
<text x="15.7" y="228.7">Cover tape peel strength: Meets EIA specification 481.</text>
<text x="77.9" y="232.8">Cover tape peel strength: Meets EIA specification 481.</text>
<text x="80" y="228.1">(See How To Order chart for further information.)</text>
<text x="45.5" y="237.1">WIPER</text>
<text x="21.7" y="243.7">CCW</text>
<text x="60.2" y="243.6">CW</text>
<text x="33.3" y="247.7">CLOCKWISE</text>
</g>
</svg>
